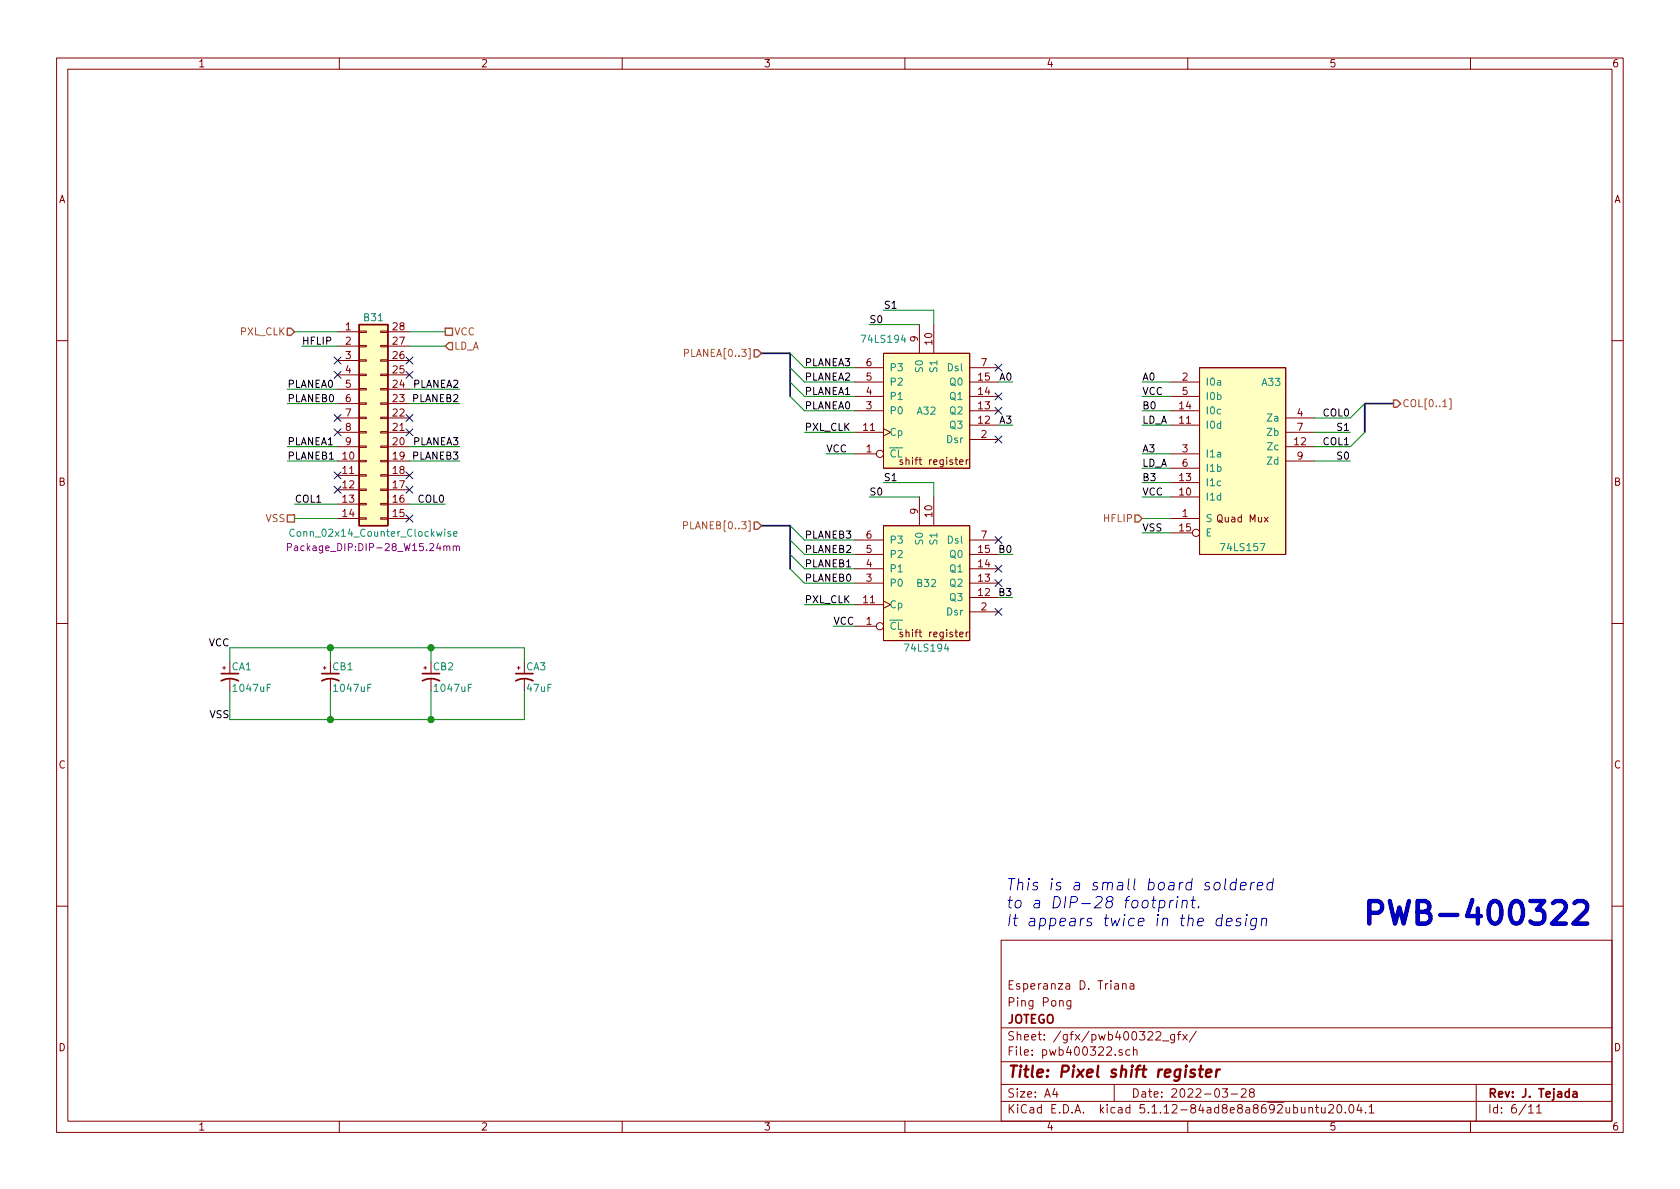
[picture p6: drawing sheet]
<svg xmlns="http://www.w3.org/2000/svg" width="297mm" height="210mm" viewBox="0 0 297 210" stroke-linecap="round" stroke-linejoin="round" font-family="sans-serif">
<g fill="none" stroke="#840000" stroke-width=".18">
<path d="M10 10.3h277v189.9h-277zM12 12.2h273v186.1h-273zM60 10.3v1.9M110 10.3v1.9M160 10.3v1.9M210 10.3v1.9M260 10.3v1.9M59.7 58.7h3.8M63.5 58.5h1.3v.3h-1.3zM67.3 58.5h1.3v.3h-1.3zM68.6 58.7h3.8M162.6 57.4v5.1"/>
<path d="M165.1 57.4v5.1M10 60.2h2M59.7 79h3.8M59.7 73.9h3.8M59.7 76.4h3.8M59.7 61.2h3.8M59.7 71.4h3.8M59.7 68.8h3.8M59.7 66.3h3.8M59.7 63.7h3.8M63.5 78.9h1.3v.2h-1.3zM63.5 76.3h1.3v.3h-1.3z"/>
<path d="M63.5 71.2h1.3v.3h-1.3zM63.5 68.7h1.3v.3h-1.3zM63.5 66.2h1.3v.2h-1.3zM63.5 63.6h1.3v.3h-1.3zM63.5 73.8h1.3v.2h-1.3zM63.5 61.1h1.3v.2h-1.3zM67.3 78.9h1.3v.2h-1.3zM67.3 76.3h1.3v.3h-1.3zM67.3 71.2h1.3v.3h-1.3zM67.3 68.7h1.3v.3h-1.3zM67.3 66.2h1.3v.2h-1.3zM67.3 63.6h1.3v.3h-1.3z"/>
<path d="M67.3 73.8h1.3v.2h-1.3zM67.3 61.1h1.3v.2h-1.3zM68.6 79h3.8M68.6 73.9h3.8M68.6 76.4h3.8M68.6 61.2h3.8M68.6 71.4h3.8M68.6 68.8h3.8M68.6 66.3h3.8M68.6 63.7h3.8M151.1 72.6h5.1M151.1 67.6h5.1"/>
<path d="M151.1 70.1h5.1M151.1 76.4h5.1M151.1 65h5.1M156.2 62.5h15.2v20.3h-15.2zM156.2 75.8l1.3 .6-1.3 .7M171.4 75.2h5.1M171.4 72.6h5.1M171.4 67.6h5.1M171.4 70.1h5.1M171.4 77.7h5.1M171.4 65h5.1M207 75.2h5.1"/>
<path d="M207 72.6h5.1M207 67.6h5.1M207 70.1h5.1M212.1 65h15.2v33h-15.2zM227.3 79h5.1M227.3 73.9h5.1M227.3 76.4h5.1M285 60.2h2M59.7 91.7h3.8M59.7 81.5h3.8M59.7 84.1h3.8M59.7 86.6h3.8"/>
<path d="M59.7 89.1h3.8M63.5 81.4h1.3v.3h-1.3zM63.5 83.9h1.3v.3h-1.3zM63.5 86.5h1.3v.2h-1.3zM63.5 89h1.3v.3h-1.3zM63.5 91.6h1.3v.2h-1.3zM67.3 81.4h1.3v.3h-1.3zM67.3 83.9h1.3v.3h-1.3zM67.3 86.5h1.3v.2h-1.3zM67.3 89h1.3v.3h-1.3zM67.3 91.6h1.3v.2h-1.3zM68.6 91.7h3.8"/>
<path d="M68.6 81.5h3.8M68.6 84.1h3.8M68.6 86.6h3.8M68.6 89.1h3.8M151.1 98h5.1M151.1 95.5h5.1M151.1 80.3h3.8M156.2 93h15.2v20.3h-15.2zM159.6 81.4l-.3-.1-.2 .2 .1 .2 .4 .1v.3h-.5M162.6 87.9v5.1M165.1 87.9v5.1M169.7 81.7l.6-.1-.1-.2-.3-.1-.2 .2v.6h.5"/>
<path d="M170.8 81.3v.8M171.2 81.3l-.3 .1-.1 .1M171.4 98h5.1M171.4 95.5h5.1M207 91.7h5.1M207 87.9h5.1M207 85.3h5.1M207 94.2h3.8M207 80.3h5.1M207 82.8h5.1M223.5 91.5l.7 .8M224.2 91.5l-.7 .8"/>
<path d="M227.3 81.5h5.1M10 110.3h2M39.4 118.1h.5M39.6 117.9v.5M57.1 118.1h.6M57.4 117.9v.5M74.9 118.1h.5M75.2 117.9v.5M91.4 118.1h.5M91.7 117.9v.5M151.1 110.7h3.8M151.1 106.9h5.1"/>
<path d="M151.1 103.1h5.1M151.1 100.6h5.1M156.2 106.3l1.3 .6-1.3 .7M159.6 111.8h-.3l-.2 .2 .1 .1 .4 .2v.3h-.5M169.7 112.2l.6-.1-.1-.3h-.3l-.2 .2v.6h.5M170.8 111.8v.8M171.2 111.8h-.3l-.1 .2M171.4 105.7h5.1M171.4 103.1h5.1M171.4 100.6h5.1M171.4 108.2h5.1M285 110.3h2"/>
<path d="M40.6 120.1v2.1M58.4 120.1v2.1M76.2 120.1v2.1M92.7 120.1v2.1M10 160.2h2M177 166.3h108v32h-108zM189.3 176.9v1.4l-.2 .1h-.4M189.3 177l-.4-.1-.3 .3 .1 .6 .2 .1 .4-.1M198.5 174.1l.2-.2 .4 .1v.9M198.5 173.9v1M199.8 174h.6l.1 .9M200.5 174.3l-.5 .1-.2 .2v.2l.2 .1 .5-.1"/>
<path d="M285 160.2h2M60 198.3v1.9M110 198.3v1.9M160 198.3v1.9M177 194.8h108M177 191.8h108M177 187.8h108M177 181.8h108M186.5 192.5l-.4 1h1M186.8 193v1M197 191.8v3M198.4 185.7l-.4-.1-.2 .2 .1 .2 .5 .2v.3h-.6"/>
<path d="M199.8 185.7l-.5-.1-.2 .3v.6l.2 .1 .5-.1M200.4 185.7l.2-.1 .4 .1v.9M200.4 185.1v1.5M204.4 182.6l.2-.2h.4l.3 .4-1 1.1h1M205.5 184.1h1.2M207.7 182.9l-.1 1.4-.2 .1-.4-.1M207.7 183l-.4-.1-.3 .3v.6l.3 .1 .4-.1M208.2 182.9h.6M208.8 182.4l-.3 .1-.1 .1v1.3M209.1 182.9l.8 1M209.9 182.9l-.8 1M210 198.3v1.9"/>
<path d="M211.5 182.3l-1.2 2M216.1 192.5h.9l-.4 .6 .4 .1v.7l-.2 .1-.7-.1M217.7 193.5h1.1M219.5 192.7l.2-.2h.3l.3 .2v.3v.2l-.9 .8h.9M221.2 193.2l-.3-.3 .1-.2 .2-.2 .4 .1 .2 .2-.1 .2-.6 .2a.48 .48 0 0 0-.1 .7l.2 .1 .5-.1a.48 .48 0 0 0-.1-.7h-.1M231.4 196l.2-.2 .4 .1 .1 .9M231.4 195.8v1M232.6 195.8h.5M232.8 195.3v1.3l.3 .2M233.7 195.8v.8a.37 .37 0 0 0 .6 .1M234.3 195.8v1M234.9 195.5l.3-.2h.3l.2 .2 .1 .3-.1 .2-.8 .8h.9"/>
<path d="M236.5 195.5l.2-.2a.8 .8 0 0 1 .6 .8 .8 .8 0 0 1-.6 .7l-.2-.1-.1-.4zM237.9 196.7v.1M238.7 195.5l.2-.2a.8 .8 0 0 1 .5 .8 .8 .8 0 0 1-.5 .7l-.2-.1-.2-.4zM240.3 195.2l-.4 1.1h1M240.6 195.8v1M241.4 196.7v.1M242.1 195.8l.4-.5v1.5M242.1 196.8h.8M260 198.3v1.9M261 191.8v6.5M270.3 195.8l.4-.5v1.5M270.3 196.8h.8"/>
<path d="M271.7 195.8l.4-.5v1.5M271.7 196.8h.8"/>
<circle cx="155.6" cy="80.3" r=".63"/>
<circle cx="211.5" cy="94.2" r=".63"/>
<circle cx="155.6" cy="110.7" r=".63"/>
</g>
<path d="M39.1 119.1h3.1M56.9 119.1h3M74.7 119.1h3M91.2 119.1h3M39.1 120.4a3.2 3.2 0 0 1 3.1 0M56.9 120.4a3.2 3.2 0 0 1 3 0M74.7 120.4a3.2 3.2 0 0 1 3 0M91.2 120.4a3.2 3.2 0 0 1 3 0M278.2 193.1h.5l.1 .9M278.8 193.4l-.5 .1-.2 .2 .2 .3 .5-.1" fill="none" stroke="#840000" stroke-width=".3"/>
<path d="M211.3 189.2l-.5-.1-.2 .1-.1 .3 .2 .3 .5 .1 .1 .3-.1 .1-.3 .1-.5-.1M212 189.1h.7M212.3 188.4l-.2 1.8 .1 .1 .4 .1M213.2 189.8l1-.2-.1-.4h-.7l-.2 1 .2 .2 .6-.1M215.1 189.1l-.1 1.3M215.7 189.1a.54 .54 0 0 0-.6 .4" fill="none" stroke="#840000" stroke-width=".41"/>
<g fill="#ffffc2" stroke="#ffffc2" stroke-width=".18">
<path d="M156.2 93h15.2v20.3h-15.2z"/>
<path d="M212.1 65h15.2v33h-15.2z"/>
<path d="M63.5 57.4h5.1v35.6h-5.1z"/>
<path d="M156.2 62.5h15.2v20.3h-15.2z"/>
</g>
<path d="M63.5 57.4h5.1v35.6h-5.1z" fill="none" stroke="#840000" stroke-width=".25"/>
<path d="M52 93.7a.6 .6 0 0 0-.8 .4 .6 .6 0 0 0 .6 .7l.2-.1M79.7 94.1l-.3-.1-.2 .2v.2l.5 .1v.3h-.5M80.2 94.4l.6-.1-.1-.2-.3-.1-.2 .2 .1 .6h.4" fill="none" stroke="#008484" stroke-width=".18"/>
<path d="M50.8 96.8l.6-.1 .1-.5-.2-.1h-.5v1.3M80.1 96.7l.2-.2 .3 .1 .1 .8M80.1 96.5v.9M80.7 96.7l.2-.2 .3 .1v.8" fill="none" stroke="#840084" stroke-width=".18"/>
<path d="M134.6 62.5h5.1v7.6M246.4 71.4h-5.1v5M134.6 93h5.1v7.6" fill="none" stroke="#000084" stroke-width=".3"/>
<g fill="none" stroke="#008400" stroke-width=".18">
<path d="M52.1 58.7h7.6M72.4 58.7h6.3M153.7 57.4h8.9M156.2 54.9h8.9v2.5M50.8 79h8.9M50.8 71.4h8.9M50.8 68.8h8.9M53.3 61.2h6.4M72.4 79h8.9M72.4 71.4h8.9M72.4 68.8h8.9M72.4 61.2h6.3"/>
<path d="M139.7 65l2.5 2.6h8.9M139.7 70.1l2.5 2.5h8.9M139.7 67.6l2.5 2.5h8.9M139.7 62.5l2.5 2.5h8.9M142.2 76.4h8.9M201.9 67.6h5.1M201.9 72.6h5.1M201.9 70.1h5.1M201.9 75.2h5.1M232.4 76.4h6.4M241.3 76.4l-2.5 2.6h-6.4M241.3 71.4l-2.5 2.5h-6.4"/>
<path d="M50.8 81.5h8.9M52.1 89.1h7.6M52.1 91.7h7.6M72.4 89.1h6.3M72.4 81.5h8.9M139.7 98l2.5 2.6h8.9M139.7 95.5l2.5 2.5h8.9M139.7 93l2.5 2.5h8.9M146 80.3h5.1M153.7 87.9h8.9M156.2 85.3h8.9v2.6M201.9 87.9h5.1"/>
<path d="M201.9 80.3h5.1M201.9 91.7h5.1M201.9 85.3h5.1M201.9 94.2h5.1M201.9 82.8h5.1M232.4 81.5h6.4M40.6 117.1v-2.6h52.1v2.6M58.4 114.5v2.6M76.2 114.5v2.6M139.7 100.6l2.5 2.5h8.9M142.2 106.9h8.9M147.3 110.7h3.8"/>
<path d="M40.6 122.2v5h52.1v-5M58.4 122.2v5M76.2 122.2v5"/>
</g>
<path d="M121 62.4h.6l.2-.2-.1-.3-.2-.1h-.5v1.2M256.3 70.5h.3v1.9h-.3M120.9 92.9h.6l.1-.2-.1-.3-.2-.2h-.4v1.3" fill="none" stroke="#848400" stroke-width=".18"/>
<path d="M50.8 58h.6l.7 .7-.7 .6h-.6zM78.7 58h1.3v1.3h-1.3zM79.4 60.6h.6v1.2h-.6l-.7-.6zM133.3 61.8h.7l.6 .7-.6 .6h-.7zM246.4 70.7h.6l.6 .7-.6 .6h-.6zM50.8 91.1h1.3v1.2h-1.3zM133.3 92.3h.7l.6 .7-.6 .6h-.7zM200.7 91.1h.6l.6 .6-.6 .6h-.6z" fill="none" stroke="#848400" stroke-width=".25"/>
<g fill="none" stroke="#0000c2" stroke-width=".18">
<path d="M203.7 159.2h.7M205.1 159.3l.2-.1 .5 .1 .2 .3-.1 .6a.66 .66 0 0 1-1 .2M205.1 159.2l-.3 2M206.9 159.2l-.2 1.3M207.5 159.2l-.4 .1-.2 .3M208.2 159.2l-.2 1.3M208.2 158.5l-.1 .1h.2l-.1-.1v.2M209.1 159.4a.56 .56 0 0 1 .8-.1l-.1 1.2M209.1 159.2l-.2 1.3M210.6 159.2h.8M211 158.5l-.2 1.7v.2l.4 .1M216.7 155.4l-.2 1.7 .3 .3"/>
<path d="M218.5 156.1l-.1-.1a.69 .69 0 0 0-.8 .4l-.1 .6 .1 .3 .2 .1 .6-.1M218.6 155.4l-.2 2M219.3 156.7l1-.2v-.4l-.6-.1-.3 .3v1l.1 .1 .6-.1M221.2 156l-.1 1.4M221.8 156l-.4 .1-.2 .3M222.3 156.7l1-.2-.1-.4-.2-.1-.5 .1-.3 1 .3 .3 .6-.1M225 156.1l-.1-.1a.69 .69 0 0 0-.8 .4l-.1 .6 .1 .3 .2 .1 .6-.1M225.1 155.4l-.2 2M211.9 160.3v.2M216.1 162.5l-.2-.1a.69 .69 0 0 0-.8 .4v.7l.2 .2 .6-.1M216.2 161.7l-.3 2M216.8 163l1-.1v-.4l-.6-.1-.3 .3v.9l.1 .1 .6-.1"/>
<path d="M219.4 162.5a.5 .5 0 0 0-.8 .3l.1 .2h.5l.2 .3-.4 .4-.5-.1M220.4 162.4l-.2 1.3M220.4 161.7l-.1 .1h.2l-.1-.1v.2M222.2 162.5l-.2-.1a.69 .69 0 0 0-.8 .4l-.1 .5 .2 .3 .1 .1 .6-.1M222.2 162.4l-.2 1.6a.62 .62 0 0 1-.9 .3M223.1 162.6a.56 .56 0 0 1 .8-.1l-.1 1.2M223.1 162.4l-.1 1.3"/>
</g>
<path d="M245.7 159.3l1 4 .7-2.8 .8 2.8 .9-4M242.1 161.4h1.5a1.09 1.09 0 0 0 .8-1 1.09 1.09 0 0 0-.8-1.1h-1.5v4" fill="none" stroke="#0000c2" stroke-width=".79"/>
<g fill="#008400" stroke="#008400" stroke-width=".25">
<circle cx="58.4" cy="127.2" r=".51"/>
<circle cx="76.2" cy="114.5" r=".51"/>
<circle cx="76.2" cy="127.2" r=".51"/>
<circle cx="58.4" cy="114.5" r=".51"/>
</g>
<g fill="none" stroke="#000084" stroke-width=".18">
<path d="M59.1 75.8l1.2 1.3M59.1 63.1l1.2 1.3M59.1 65.7l1.2 1.2M59.1 73.3l1.2 1.2M60.3 75.8l-1.2 1.3M60.3 63.1l-1.2 1.3M60.3 65.7l-1.2 1.2M60.3 73.3l-1.2 1.2M71.8 63.1l1.2 1.3M71.8 75.8l1.2 1.3M71.8 73.3l1.2 1.2M71.8 65.7l1.2 1.2"/>
<path d="M73 63.1l-1.2 1.3M73 73.3l-1.2 1.2M73 75.8l-1.2 1.3M73 65.7l-1.2 1.2M175.9 64.4l1.2 1.2M175.9 69.5l1.2 1.2M175.9 72l1.2 1.2M175.9 77.1l1.2 1.2M177.1 64.4l-1.2 1.2M177.1 69.5l-1.2 1.2M177.1 72l-1.2 1.2M177.1 77.1l-1.2 1.2"/>
<path d="M59.1 86l1.2 1.2M59.1 83.5l1.2 1.2M60.3 86l-1.2 1.2M60.3 83.5l-1.2 1.2M71.8 91.1l1.2 1.2M71.8 86l1.2 1.2M71.8 83.5l1.2 1.2M73 91.1l-1.2 1.2M73 86l-1.2 1.2M73 83.5l-1.2 1.2M175.9 94.9l1.2 1.2M175.9 100l1.2 1.2"/>
<path d="M177.1 94.9l-1.2 1.2M177.1 100l-1.2 1.2M175.9 107.6l1.2 1.2M175.9 102.5l1.2 1.2M177.1 107.6l-1.2 1.2M177.1 102.5l-1.2 1.2"/>
</g>
<text font-size="5.6" fill="#0000c2" x="248.6" y="163.5">PWB-400322</text>
<g font-size="2.8" fill="#0000c2">
<text x="177.8" y="157.5">This is a small board soldered</text>
<text x="177.8" y="160.6">to a DIP-28 footprint.</text>
<text x="177.8" y="163.8">It appears twice in the design</text>
</g>
<text font-size="2.8" fill="#840000" x="178" y="190.5">Title: Pixel shift register</text>
<g font-size="2.1" fill="#840000">
<text x="178" y="178">Ping Pong</text>
<text x="178" y="175">Esperanza D. Triana</text>
<text x="178" y="184">Sheet: /gfx/pwb400322_gfx/</text>
<text x="178" y="181">JOTEGO</text>
<text x="178" y="186.7">File: pwb400322.sch</text>
<text x="178" y="196.9">KiCad E.D.A. kicad 5.1.12-84ad8e8a8692ubuntu20.04.1</text>
<text x="178" y="194.1">Size: A4</text>
<text x="200" y="194.1">Date: 2022-03-28</text>
<text x="263" y="194.1">Rev: J. Tejada</text>
<text x="263" y="196.9">Id: 6/11</text>
</g>
<g font-size="1.8" fill="#840000">
<text x="35" y="11.9">1</text>
<text x="85" y="11.9">2</text>
<text x="135" y="11.9">3</text>
<text x="185" y="11.9">4</text>
<text x="235" y="11.9">5</text>
<text x="285" y="11.9">6</text>
<text x="10.4" y="35.9">A</text>
<text x="285.4" y="35.9">A</text>
<text x="61.1" y="58.4">1</text>
<text x="69.5" y="58.4">28</text>
<text x="61.1" y="61">2</text>
<text x="61.1" y="63.5">3</text>
<text x="69.5" y="63.5">26</text>
<text x="69.5" y="61">27</text>
<text x="153.2" y="64.8">6</text>
<text x="162.3" y="60.4" transform="rotate(-90 162.3 60.4)">9</text>
<text x="164.8" y="60.9" transform="rotate(-90 164.8 60.9)">10</text>
<text x="173.5" y="64.8">7</text>
<text x="61.1" y="66">4</text>
<text x="61.1" y="68.6">5</text>
<text x="61.1" y="71.1">6</text>
<text x="69.5" y="71.1">23</text>
<text x="69.5" y="68.6">24</text>
<text x="69.5" y="66">25</text>
<text x="153.2" y="69.8">4</text>
<text x="153.2" y="67.3">5</text>
<text x="173" y="69.8">14</text>
<text x="173" y="67.3">15</text>
<text x="209.1" y="67.3">2</text>
<text x="209.1" y="69.8">5</text>
<text x="61.1" y="73.7">7</text>
<text x="61.1" y="76.2">8</text>
<text x="69.5" y="76.2">21</text>
<text x="69.5" y="73.7">22</text>
<text x="152.7" y="76.2">11</text>
<text x="153.2" y="72.4">3</text>
<text x="173" y="74.9">12</text>
<text x="173" y="72.4">13</text>
<text x="173.5" y="77.5">2</text>
<text x="208.6" y="74.9">11</text>
<text x="208.6" y="72.4">14</text>
<text x="229.4" y="73.7">4</text>
<text x="229.4" y="76.2">7</text>
<text x="60.6" y="81.3">10</text>
<text x="60.6" y="83.8">11</text>
<text x="61.1" y="78.7">9</text>
<text x="69.5" y="83.8">18</text>
<text x="69.5" y="81.3">19</text>
<text x="69.5" y="78.7">20</text>
<text x="153.2" y="80">1</text>
<text x="159.7" y="82.2">shift register</text>
<text x="209.1" y="80">3</text>
<text x="209.1" y="82.5">6</text>
<text x="228.9" y="78.7">12</text>
<text x="229.4" y="81.3">9</text>
<text x="10.4" y="85.9">B</text>
<text x="60.6" y="86.4">12</text>
<text x="60.6" y="88.9">13</text>
<text x="69.5" y="88.9">16</text>
<text x="69.5" y="86.4">17</text>
<text x="208.6" y="87.6">10</text>
<text x="208.6" y="85.1">13</text>
<text x="285.4" y="85.9">B</text>
<text x="60.6" y="91.4">14</text>
<text x="69.5" y="91.4">15</text>
<text x="153.2" y="95.2">6</text>
<text x="162.3" y="90.9" transform="rotate(-90 162.3 90.9)">9</text>
<text x="164.8" y="91.4" transform="rotate(-90 164.8 91.4)">10</text>
<text x="173.5" y="95.2">7</text>
<text x="208.6" y="94">15</text>
<text x="209.1" y="91.4">1</text>
<text x="153.2" y="100.3">4</text>
<text x="153.2" y="97.8">5</text>
<text x="173" y="100.3">14</text>
<text x="173" y="97.8">15</text>
<text x="152.7" y="106.7">11</text>
<text x="153.2" y="102.9">3</text>
<text x="173" y="105.4">12</text>
<text x="173" y="102.9">13</text>
<text x="173.5" y="107.9">2</text>
<text x="153.2" y="110.5">1</text>
<text x="159.7" y="112.7">shift register</text>
<text x="10.4" y="135.9">C</text>
<text x="285.4" y="135.9">C</text>
<text x="10.4" y="185.9">D</text>
<text x="285.4" y="185.9">D</text>
<text x="35" y="199.9">1</text>
<text x="85" y="199.9">2</text>
<text x="135" y="199.9">3</text>
<text x="185" y="199.9">4</text>
<text x="235" y="199.9">5</text>
<text x="285" y="199.9">6</text>
</g>
<g font-size="1.8" fill="#848400">
<text x="42.5" y="59.3">PXL_CLK</text>
<text x="80.3" y="59.3">VCC</text>
<text x="80.3" y="61.8">LD_A</text>
<text x="121.7" y="63.1">PLANEA[0..3]</text>
<text x="247.9" y="72">COL[0..1]</text>
<text x="47" y="92.3">VSS</text>
<text x="121.7" y="93.6">PLANEB[0..3]</text>
<text x="195.3" y="92.3">HFLIP</text>
</g>
<g font-size="1.8" fill="#008484">
<text x="64.4" y="56.8">B31</text>
<text x="152.6" y="60.6">74LS194</text>
<text x="157.2" y="65.7">P3</text>
<text x="163.2" y="65.7" transform="rotate(-90 163.2 65.7)">S0</text>
<text x="165.7" y="65.7" transform="rotate(-90 165.7 65.7)">S1</text>
<text x="167.7" y="65.7">Dsl</text>
<text x="157.2" y="70.7">P1</text>
<text x="157.2" y="68.2">P2</text>
<text x="168.1" y="70.7">Q1</text>
<text x="168.1" y="68.2">Q0</text>
<text x="213.1" y="68.2">I0a</text>
<text x="213.1" y="70.7">I0b</text>
<text x="223.2" y="68.2">A33</text>
<text x="157.2" y="77.1">Cp</text>
<text x="157.2" y="73.3">P0</text>
<text x="162.2" y="73.3">A32</text>
<text x="168.1" y="75.8">Q3</text>
<text x="168.1" y="73.3">Q2</text>
<text x="213.1" y="75.8">I0d</text>
<text x="213.1" y="73.3">I0c</text>
<text x="224.2" y="77.1">Zb</text>
<text x="224.3" y="74.5">Za</text>
<text x="157.2" y="80.9">CL</text>
<text x="167.5" y="78.4">Dsr</text>
<text x="213.1" y="80.9">I1a</text>
<text x="213.1" y="83.4">I1b</text>
<text x="224.2" y="82.2">Zd</text>
<text x="224.3" y="79.6">Zc</text>
<text x="213.1" y="88.5">I1d</text>
<text x="213.1" y="86">I1c</text>
<text x="52.1" y="94.9">Conn_02x14_Counter_Clockwise</text>
<text x="213.1" y="92.3">S Quad Mux</text>
<text x="213.1" y="94.9">E</text>
<text x="157.2" y="101.2">P1</text>
<text x="157.2" y="98.7">P2</text>
<text x="157.2" y="96.1">P3</text>
<text x="163.2" y="96.1" transform="rotate(-90 163.2 96.1)">S0</text>
<text x="165.7" y="96.1" transform="rotate(-90 165.7 96.1)">S1</text>
<text x="167.7" y="96.1">Dsl</text>
<text x="168.1" y="101.2">Q1</text>
<text x="168.1" y="98.7">Q0</text>
<text x="216.1" y="97.5">74LS157</text>
<text x="157.2" y="107.6">Cp</text>
<text x="157.2" y="103.8">P0</text>
<text x="162.2" y="103.8">B32</text>
<text x="168.1" y="106.3">Q3</text>
<text x="168.1" y="103.8">Q2</text>
<text x="157.2" y="111.4">CL</text>
<text x="167.5" y="108.8">Dsr</text>
<text x="41" y="118.5">CA1</text>
<text x="58.9" y="118.5">CB1</text>
<text x="76.7" y="118.5">CB2</text>
<text x="93.1" y="118.5">CA3</text>
<text x="160.2" y="115.2">74LS194</text>
<text x="41.5" y="122.3">1047uF</text>
<text x="59.2" y="122.3">1047uF</text>
<text x="77" y="122.3">1047uF</text>
<text x="93.3" y="122.3">47uF</text>
</g>
<g font-size="1.8">
<text x="153.7" y="57.1">S0</text>
<text x="156.2" y="54.6">S1</text>
<text x="53.3" y="61">HFLIP</text>
<text x="142.2" y="64.8">PLANEA3</text>
<text x="50.8" y="71.1">PLANEB0</text>
<text x="50.8" y="68.6">PLANEA0</text>
<text x="73" y="68.6">PLANEA2</text>
<text x="73" y="71.1">PLANEB2</text>
<text x="142.2" y="67.3">PLANEA2</text>
<text x="142.2" y="69.8">PLANEA1</text>
<text x="176.8" y="67.3">A0</text>
<text x="201.9" y="67.3">A0</text>
<text x="201.9" y="69.8">VCC</text>
<text x="142.2" y="76.2">PXL_CLK</text>
<text x="142.2" y="72.4">PLANEA0</text>
<text x="176.8" y="74.9">A3</text>
<text x="201.9" y="72.4">B0</text>
<text x="201.9" y="74.9">LD_A</text>
<text x="234" y="73.7">COL0</text>
<text x="236.6" y="76.2">S1</text>
<text x="50.8" y="81.3">PLANEB1</text>
<text x="50.8" y="78.7">PLANEA1</text>
<text x="73" y="81.3">PLANEB3</text>
<text x="73" y="78.7">PLANEA3</text>
<text x="146" y="80">VCC</text>
<text x="201.9" y="80">A3</text>
<text x="201.9" y="82.5">LD_A</text>
<text x="234" y="78.7">COL1</text>
<text x="236.6" y="81.3">S0</text>
<text x="52.1" y="88.9">COL1</text>
<text x="74" y="88.9">COL0</text>
<text x="153.7" y="87.6">S0</text>
<text x="156.2" y="85.1">S1</text>
<text x="201.9" y="85.1">B3</text>
<text x="201.9" y="87.6">VCC</text>
<text x="142.2" y="95.2">PLANEB3</text>
<text x="201.9" y="94">VSS</text>
<text x="142.2" y="97.8">PLANEB2</text>
<text x="142.2" y="100.3">PLANEB1</text>
<text x="176.8" y="97.8">B0</text>
<text x="142.2" y="106.7">PXL_CLK</text>
<text x="142.2" y="102.9">PLANEB0</text>
<text x="176.8" y="105.4">B3</text>
<text x="147.3" y="110.5">VCC</text>
<text x="36.9" y="114.3">VCC</text>
<text x="37.1" y="127">VSS</text>
</g>
<text font-size="1.8" fill="#840084" x="52.3" y="97.5">Package_DIP:DIP-28_W15.24mm</text>
</svg>
